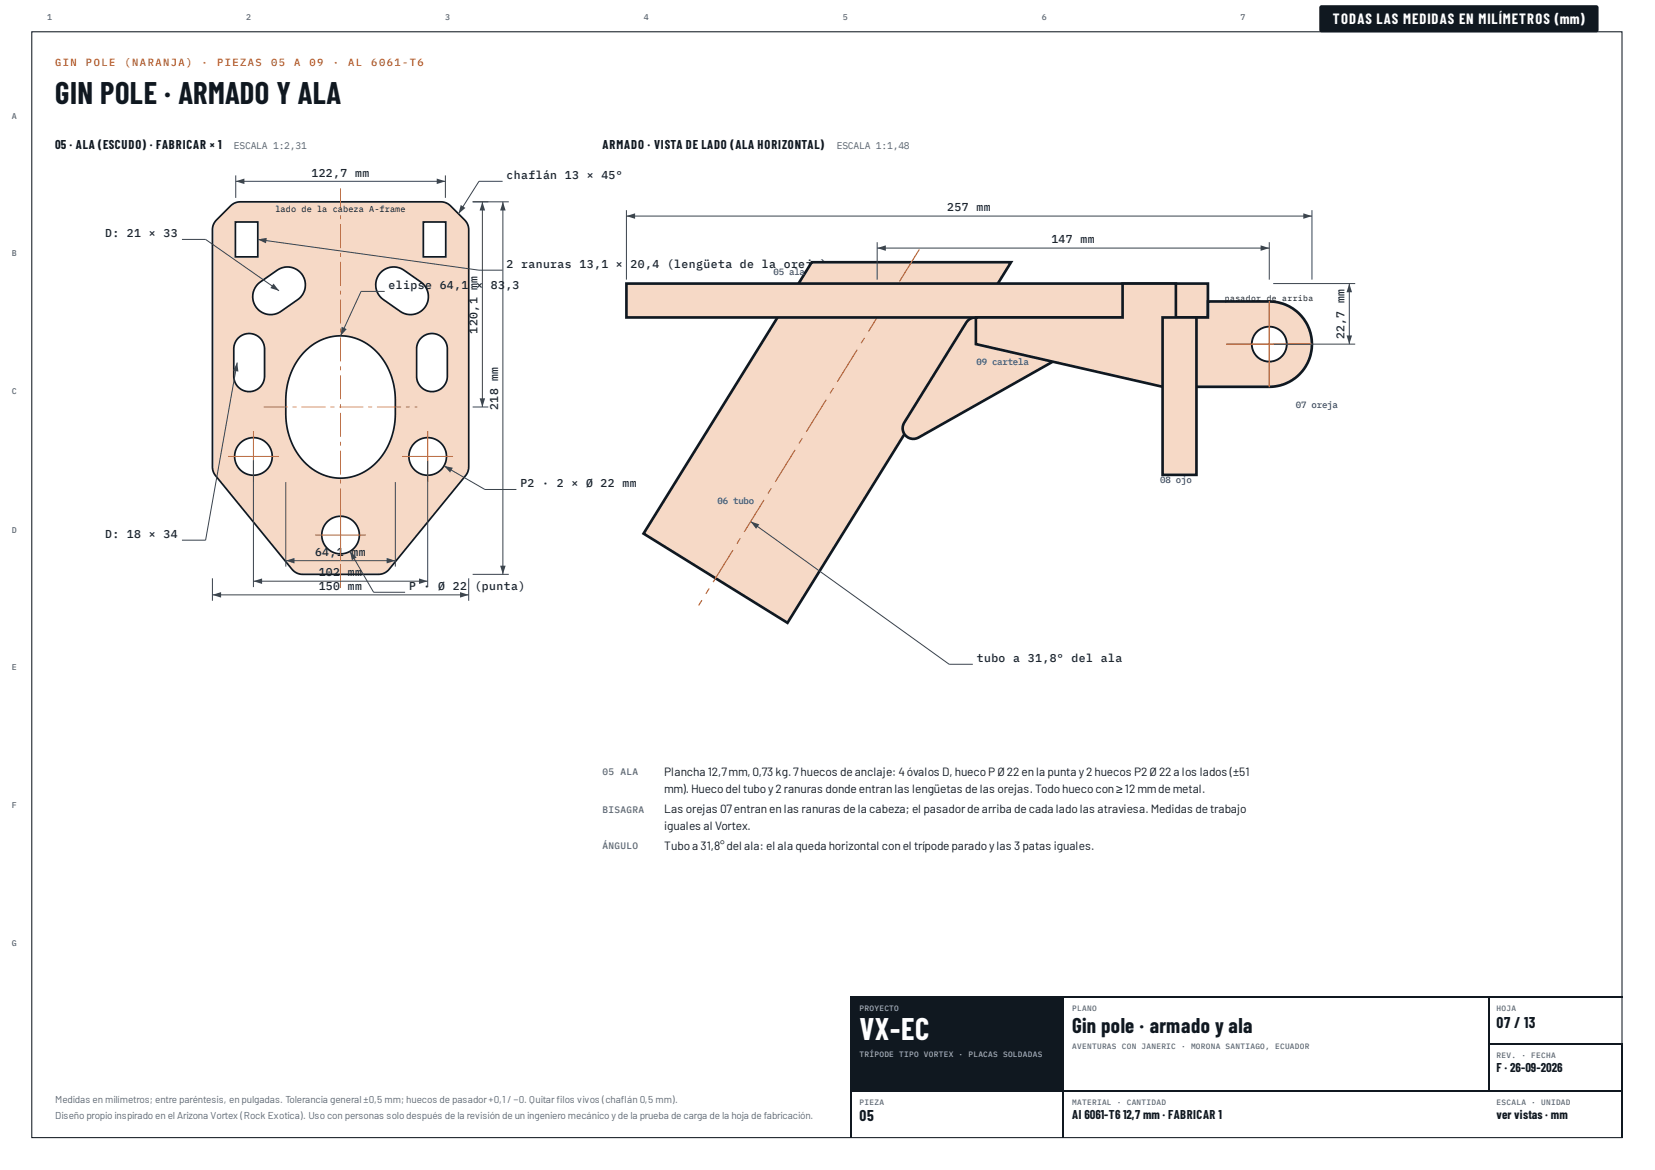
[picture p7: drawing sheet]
<svg xmlns="http://www.w3.org/2000/svg" width="420mm" height="297mm" viewBox="0 0 420 297" stroke-linecap="round" stroke-linejoin="round" font-family="sans-serif">
<path d="M8.1 8.1h403.7v280.7h-403.7z" fill="none" stroke="#101820" stroke-width=".26"/>
<path d="M54.9 55.9l3.7-3.7a3.5 3.5 0 0 1 2.4-1h50.9a3.5 3.5 0 0 1 2.5 1l3.6 3.7a3.5 3.5 0 0 1 1 2.4l-.1 60.9-.7 1.5-19.4 23.8a3.5 3.5 0 0 1-2.7 1.3h-19.3a3.5 3.5 0 0 1-2.7-1.3l-19.4-23.8-.7-1.5-.1-60.9a3.5 3.5 0 0 1 1-2.4zM60.5 85.8l-.7 1-.4 1.3v7.4a3.9 3.9 0 0 0 3.9 3.9 3.9 3.9 0 0 0 3.9-3.9v-6.9a3.9 3.9 0 0 0-2.4-3.6 3.9 3.9 0 0 0-4.3 .8zM65.4 72.2a4.6 4.6 0 0 0-.1 6.1 4.6 4.6 0 0 0 6 .7l4.3-2.9a4.6 4.6 0 0 0 1.1-6.4 4.6 4.6 0 0 0-6.3-1.1zM106.9 85.8l-.7 1-.4 1.3v7.4a3.9 3.9 0 0 0 3.9 3.9 3.9 3.9 0 0 0 3.9-3.9v-6.9a3.9 3.9 0 0 0-2.4-3.6 3.9 3.9 0 0 0-4.3 .8zM96.8 69a4.6 4.6 0 0 0 .5 7.1l4.3 2.9a4.6 4.6 0 0 0 6.4-1.1 4.6 4.6 0 0 0-1.2-6.3l-4.2-3a4.6 4.6 0 0 0-5.8 .4zM81.7 135.8a4.8 4.8 0 0 0 9.5 0 4.8 4.8 0 0 0-9.5 0zM59.6 115.9a4.8 4.8 0 0 0 9.5 0 4.8 4.8 0 0 0-9.5 0zM103.8 115.9a4.8 4.8 0 0 0 9.6 0 4.8 4.8 0 0 0-9.6 0zM107.5 56.4v8.8h5.7v-8.8zM59.8 56.4v8.8h5.7v-8.8zM77.3 89.3l-1.6 1.9-1.3 2.2-1 2.7-.6 2.8-.2 2.4 .1 5.9 .5 2.8 1 2.7 1.2 2.3 2.1 2.5 1.8 1.6 2.5 1.3 2.4 .8 2.5 .2 2.5-.3 2.4-.9 2.6-1.6 2.4-2.4 1.9-3 1.2-3.2 .6-3.4v-6.1l-.5-3.4-1.1-3.2-1.8-3.1-2.3-2.5-2.8-1.8-2.8-1-3.2-.2-3.1 .6-3 1.4z" fill-rule="evenodd" fill="#f6d9c6"/>
<g fill="none" stroke="#101820" stroke-width=".43">
<path d="M54.9 55.9l3.7-3.7a3.5 3.5 0 0 1 2.4-1h50.9a3.5 3.5 0 0 1 2.5 1l3.6 3.7a3.5 3.5 0 0 1 1 2.4l-.1 60.9-.7 1.5-19.4 23.8a3.5 3.5 0 0 1-2.7 1.3h-19.3a3.5 3.5 0 0 1-2.7-1.3l-19.4-23.8-.7-1.5-.1-60.9a3.5 3.5 0 0 1 1-2.4zM59.8 56.4h5.7v8.8h-5.7zM107.5 56.4h5.7v8.8h-5.7zM65.4 72.2l5-3.6a4.6 4.6 0 0 1 6.3 1.1 4.6 4.6 0 0 1-1.1 6.4l-4.3 2.9a4.6 4.6 0 0 1-6-.7 4.6 4.6 0 0 1 .1-6.1zM96.8 69a4.6 4.6 0 0 1 5.8-.4l4.2 3a4.6 4.6 0 0 1 1.2 6.3 4.6 4.6 0 0 1-6.4 1.1l-4.3-2.9a4.6 4.6 0 0 1-.5-7.1zM60.5 85.8a3.9 3.9 0 0 1 4.3-.8 3.9 3.9 0 0 1 2.4 3.6v6.9a3.9 3.9 0 0 1-3.9 3.9 3.9 3.9 0 0 1-3.9-3.9v-7.4l.4-1.3zM77.3 89.3l2.4-2 3-1.4 3.1-.6 3.2 .2 2.8 1 2.8 1.8 2.3 2.5 1.8 3.1 1.1 3.2 .5 3.4v6.1l-.6 3.4-1.2 3.2-1.9 3-2.4 2.4-2.6 1.6-2.4 .9-2.5 .3-2.5-.2-2.4-.8-2.5-1.3-1.8-1.6-2.1-2.5-1.2-2.3-1-2.7-.5-2.8-.1-5.9 .2-2.4 .6-2.8 1-2.7 1.3-2.2zM106.9 85.8a3.9 3.9 0 0 1 4.3-.8 3.9 3.9 0 0 1 2.4 3.6v6.9a3.9 3.9 0 0 1-3.9 3.9 3.9 3.9 0 0 1-3.9-3.9v-7.4l.4-1.3z"/>
<circle cx="64.3" cy="115.9" r="4.8"/>
<circle cx="108.6" cy="115.9" r="4.8"/>
<circle cx="86.5" cy="135.8" r="4.8"/>
</g>
<g fill="#e0621b">
<path d="M86.4 143.2h.2v6.1h-.2zM86.4 140.9h.2v1h-.2zM86.4 133.6h.2v6.1h-.2zM86.4 131.3h.2v1h-.2zM86.4 124h.2v6.1h-.2zM86.4 121.7h.2v1.1h-.2zM86.4 114.4h.2v6.1h-.2zM86.4 112.1h.2v1.1h-.2zM86.4 104.8h.2v6.1h-.2zM86.4 102.6h.2v1h-.2zM86.4 95.2h.2v6.1h-.2zM86.4 93h.2v1h-.2zM86.4 85.6h.2v6.2h-.2zM86.4 83.4h.2v1h-.2zM86.4 76h.2v6.2h-.2zM86.4 73.8h.2v1h-.2zM86.4 66.5h.2v6.1h-.2zM86.4 64.2h.2v1h-.2zM86.4 56.9h.2v6.1h-.2zM86.4 54.6h.2v1h-.2zM86.4 47.8h.2v5.6h-.2z"/>
<path d="M66.9 103.2h6.2v.2h-6.2zM74.3 103.2h1v.2h-1zM76.5 103.2h6.2v.2h-6.2zM83.9 103.2h1v.2h-1zM86.1 103.2h6.1v.2h-6.1zM93.5 103.2h1v.2h-1zM95.7 103.2h6.1v.2h-6.1zM103.1 103.2h1v.2h-1zM105.3 103.2h.7v.2h-.7z"/>
</g>
<path d="M53.9 146.8v5.7M53.9 151h65.1M119 146.8v5.7" fill="none" stroke="#39434d" stroke-width=".25"/>
<g fill="#39434d">
<path d="M116.8 150.3l2.2 .7-2.2 .7z"/>
<path d="M53.9 151l2.2-.7v1.4z"/>
</g>
<path d="M120 51.2h9.2M127.7 51.2v94.6M120 145.8h9.2" fill="none" stroke="#39434d" stroke-width=".25"/>
<g fill="#39434d">
<path d="M127.7 51.2l.7 2.2h-1.4z"/>
<path d="M127 143.6h1.4l-.7 2.2z"/>
</g>
<path d="M120 51.2h4M122.5 51.2v52.1M120 103.3h4" fill="none" stroke="#39434d" stroke-width=".25"/>
<g fill="#39434d">
<path d="M122.5 51.2l.7 2.2h-1.4z"/>
<path d="M121.8 101.1h1.4l-.7 2.2z"/>
</g>
<path d="M72.6 122.4v21.4M100.4 122.4v21.4M72.6 142.3h27.8" fill="none" stroke="#39434d" stroke-width=".25"/>
<g fill="#39434d">
<path d="M98.2 141.6l2.2 .7-2.2 .7z"/>
<path d="M72.6 142.3l2.2-.7v1.4z"/>
</g>
<path d="M91.7 74l-5.2 11.3" fill="none" stroke="#39434d" stroke-width=".25"/>
<path d="M86.8 83l1.2 .5-1.5 1.8z" fill="#39434d"/>
<path d="M91.7 74h6M60.2 92l-8 45.1" fill="none" stroke="#39434d" stroke-width=".25"/>
<path d="M60.2 92l.3 2.3-1.4-.2z" fill="#39434d"/>
<path d="M52.2 60.8l18.7 13M46.2 137.1h6" fill="none" stroke="#39434d" stroke-width=".25"/>
<path d="M69.5 72l1.4 1.8-2.3-.7z" fill="#39434d"/>
<path d="M46.2 60.8h6M88.9 140l6 10.4" fill="none" stroke="#39434d" stroke-width=".25"/>
<path d="M80 135.8h12.9M86.5 129.4v12.9" fill="none" stroke="#d9571a" stroke-width=".25"/>
<path d="M88.9 140l1.7 1.5-1.3 .7z" fill="#39434d"/>
<path d="M112.7 118.3l10.4 6M94.9 150.4h8" fill="none" stroke="#39434d" stroke-width=".25"/>
<path d="M57.9 115.9h12.9M64.3 109.4v12.9M102.2 115.9h12.8M108.6 109.4v12.9" fill="none" stroke="#d9571a" stroke-width=".25"/>
<path d="M112.7 118.3l2.3 .5-.7 1.2z" fill="#39434d"/>
<path d="M64.3 116.9v32.1M108.6 116.9v32.1M123.1 124.3h8M64.3 147.5h44.3" fill="none" stroke="#39434d" stroke-width=".25"/>
<g fill="#39434d">
<path d="M106.4 146.8l2.2 .7-2.2 .7z"/>
<path d="M64.3 147.5l2.2-.7v1.4z"/>
</g>
<path d="M65.5 60.8l56.1 7.8" fill="none" stroke="#39434d" stroke-width=".25"/>
<path d="M65.5 60.8l2.2-.4-.2 1.4z" fill="#39434d"/>
<path d="M121.6 46l-5.2 8.3M121.6 68.6h6" fill="none" stroke="#39434d" stroke-width=".25"/>
<path d="M117 52l1.2 .8-1.8 1.5z" fill="#39434d"/>
<path d="M59.9 46h53.2M59.9 44.5v5.7M113.1 44.5v5.7M121.6 46h6" fill="none" stroke="#39434d" stroke-width=".25"/>
<g fill="#39434d">
<path d="M110.9 45.3l2.2 .7-2.2 .7z"/>
<path d="M59.9 46l2.2-.7v1.4z"/>
</g>
<path d="M206.1 66.6h50.6l-56.8 91.5-36.5-22.6z" fill="#f6d9c6"/>
<path d="M206.1 66.6h50.6l-56.8 91.5-36.5-22.6z" fill="none" stroke="#101820" stroke-width=".68" stroke-linecap="butt"/>
<path d="M233.3 63.2l.2 .2-5 8.1-.2-.1zM227.3 73l.2 .1-.8 1.4-.3-.2zM225.4 76l.3 .1-5.1 8.1-.2-.1zM219.4 85.7l.2 .2-.8 1.3-.3-.1zM217.5 88.7l.3 .1-5.1 8.2-.2-.2zM211.5 98.4l.2 .2-.8 1.3-.3-.1zM209.6 101.4l.3 .2-5.1 8.1-.2-.2zM203.6 111.2l.2 .1-.8 1.4-.2-.2zM201.7 114.1l.3 .2-5 8.1-.3-.2zM195.7 123.9l.3 .1-.9 1.4-.2-.2zM193.9 126.8l.2 .2-5 8.1-.3-.1zM187.8 136.6l.3 .1-.9 1.4-.2-.2zM186 139.6l.2 .1-5 8.1-.3-.1zM179.9 149.3l.3 .2-.9 1.3-.2-.1zM178.1 152.3l.2 .1-.8 1.4-.2-.2z" fill="#e0621b"/>
<path d="M245.7 81.4a2.73 2.73 0 0 1 1.9-.8h27.3a2.71 2.71 0 0 1 2.7 2.7 3.2 3.2 0 0 1-1.4 3.5l-43 24.3a2.71 2.71 0 0 1-3.3-.5 2.71 2.71 0 0 1-.3-3.3z" fill-rule="evenodd" fill="#f6d9c6"/>
<path d="M245.7 81.4a2.73 2.73 0 0 1 1.9-.8h27.3a2.71 2.71 0 0 1 2.7 2.7 3.2 3.2 0 0 1-1.4 3.5l-43 24.3a2.71 2.71 0 0 1-3.3-.5 2.71 2.71 0 0 1-.3-3.3z" fill="none" stroke="#101820" stroke-width=".68" stroke-linecap="butt"/>
<path d="M159 72h147.7v8.6h-147.7z" fill="#f6d9c6"/>
<path d="M159 72h147.7v8.6h-147.7z" fill="none" stroke="#101820" stroke-width=".68" stroke-linecap="butt"/>
<path d="M247.8 80.6h37.2v-8.6h13.6v8.6h8.1v-4.1h15.6a10.8 10.8 0 0 1 10.8 10.9 10.8 10.8 0 0 1-10.8 10.8h-27.1l-47.4-10.8z" fill-rule="evenodd" fill="#f6d9c6"/>
<path d="M247.8 80.6h37.2v-8.6h13.6v8.6h8.1v-4.1h15.6a10.8 10.8 0 0 1 10.8 10.9 10.8 10.8 0 0 1-10.8 10.8h-27.1l-47.4-10.8z" fill="none" stroke="#101820" stroke-width=".68" stroke-linecap="butt"/>
<circle cx="322.3" cy="87.4" r="4.4" fill="#fff"/>
<circle cx="322.3" cy="87.4" r="4.4" fill="none" stroke="#101820" stroke-width=".48"/>
<path d="M322.3 76.4v21.9M311.3 87.4h21.9" fill="none" stroke="#d9571a" stroke-width=".35"/>
<path d="M295.2 80.6h8.6v39.9h-8.6z" fill="#f6d9c6"/>
<path d="M295.2 80.6h8.6v39.9h-8.6z" fill="none" stroke="#101820" stroke-width=".68" stroke-linecap="butt"/>
<path d="M159 53.4v17.6M159 54.9h174.1M333.1 53.4v17.6" fill="none" stroke="#39434d" stroke-width=".25"/>
<g fill="#39434d">
<path d="M330.9 54.2l2.2 .7-2.2 .6z"/>
<path d="M159 54.9l2.2-.7v1.3z"/>
</g>
<path d="M222.7 61.5v9.5M222.7 63h99.6M322.3 61.5v9.5" fill="none" stroke="#39434d" stroke-width=".25"/>
<g fill="#39434d">
<path d="M320.1 62.3l2.2 .7-2.2 .7z"/>
<path d="M222.7 63l2.2-.7v1.4z"/>
</g>
<path d="M323.3 72h20.8M342.6 72v15.4M323.3 87.4h20.8" fill="none" stroke="#39434d" stroke-width=".25"/>
<g fill="#39434d">
<path d="M342.6 72l.7 2.2h-1.4z"/>
<path d="M341.9 85.2h1.4l-.7 2.2z"/>
</g>
<path d="M190.6 132.4l50.4 36.2" fill="none" stroke="#39434d" stroke-width=".25"/>
<path d="M190.6 132.4l2.2 .7-.8 1.1z" fill="#39434d"/>
<path d="M241 168.6h6" fill="none" stroke="#39434d" stroke-width=".25"/>
<path d="M215.9 253.1h196.1M216 252.9v36" fill="none" stroke="#101820" stroke-width=".26"/>
<path d="M216.2 253.2h53.9v23.8h-53.9z" fill="#101820"/>
<path d="M270 253.2v35.7M378 253.2v23.8M216.2 276.9h195.8M378.1 265h33.9M411.8 265.1v23.8" fill="none" stroke="#101820" stroke-width=".26"/>
<path d="M335.1 1.5l.5-.2h69.7l.4 .2 .2 .4v5.7l-.2 .4-.4 .2h-69.7l-.5-.2-.1-.4v-5.7z" fill="#101820"/>
<text font-size="7.8" fill="#101820" x="14" y="26.5">GIN POLE · ARMADO Y ALA</text>
<text font-size="7.8" fill="#fff" x="218.3" y="264.1">VX-EC</text>
<text font-size="5.3" fill="#101820" x="272.3" y="262.2">Gin pole · armado y ala</text>
<g font-size="3.9" fill="#101820">
<text x="380" y="260.9">07 / 13</text>
<text x="218.3" y="284.7">05</text>
</g>
<text font-size="3.7" fill="#fff" x="338.4" y="6.1">TODAS LAS MEDIDAS EN MILÍMETROS (mm)</text>
<g font-size="3.2" fill="#101820">
<text x="14" y="37.8">05 · ALA (ESCUDO) · FABRICAR × 1</text>
<text x="153" y="37.8">ARMADO · VISTA DE LADO (ALA HORIZONTAL)</text>
<text x="380" y="272.3">F · 26-09-2026</text>
<text x="272.3" y="284.2">Al 6061-T6</text>
<text x="285.1" y="284.2">12,7 mm · FABRICAR 1</text>
<text x="380" y="284.2">ver vistas · mm</text>
</g>
<g font-size="3" fill="#101820">
<text x="168.6" y="197.1">Plancha 12,7mm, 0,73 kg.7huecos deanclaje: 4óvalos D, huecoP Ø22enla punta y2huecos P2Ø22a los lados (±51</text>
<text x="168.6" y="201.3">mm).Huecodel tuboy2ranuras dondeentranlas lengüetas delas orejas.Todohuecocon≥ 12mmdemetal.</text>
<text x="168.6" y="206.4">Las orejas 07entranenlas ranuras dela cabeza; el pasadordearriba decada ladolas atraviesa.Medidas detrabajo</text>
<text x="168.6" y="210.6">iguales al Vortex.</text>
<text x="168.6" y="215.9">Tuboa 31,8°del ala: el ala queda horizontal conel trípodeparadoylas 3 patas iguales.</text>
</g>
<g font-size="2.9" fill="#1a2530">
<text x="79.1" y="44.8">122,7 mm</text>
<text x="128.6" y="45.4">chaflán 13 × 45°</text>
<text x="240.5" y="53.7">257 mm</text>
<text x="26.7" y="60.2">D: 21 × 33</text>
<text x="266.9" y="61.8">147 mm</text>
<text x="128.6" y="68">2 ranuras 13,1 ×</text>
<text x="160.1" y="68">20,4 (lengüeta de la oreja)</text>
<text x="98.7" y="73.4">elipse 64,1</text>
<text x="120.9" y="73.4">×</text>
<text x="124.6" y="73.4">83</text>
<text x="128.3" y="73.4">,3</text>
<text x="121.3" y="84.7" transform="rotate(-90 121.3 84.7)">120,1 mm</text>
<text x="341.4" y="86.2" transform="rotate(-90 341.4 86.2)">22,7 mm</text>
<text x="126.5" y="104.1" transform="rotate(-90 126.5 104.1)">218 mm</text>
<text x="132.1" y="123.7">P2 · 2 × Ø 22 mm</text>
<text x="26.7" y="136.5">D: 18 × 34</text>
<text x="80" y="141.1">64,1</text>
<text x="89.2" y="141.1">mm</text>
<text x="80.9" y="149.8">150 mm</text>
<text x="80.9" y="146.3">102</text>
<text x="88.3" y="146.3">mm</text>
<text x="103.9" y="149.7">P · Ø 22</text>
<text x="120.5" y="149.7">(punta)</text>
<text x="248" y="168">tubo a 31,8° del ala</text>
</g>
<g font-size="2.6" fill="#e0621b">
<text x="14" y="16.7">GIN</text>
<text x="21.8" y="16.7">POLE</text>
<text x="31.6" y="16.7">(NARANJA)</text>
<text x="51.2" y="16.7">·</text>
<text x="55.1" y="16.7">PIEZAS</text>
<text x="68.8" y="16.7">05</text>
<text x="74.7" y="16.7">A</text>
<text x="78.6" y="16.7">09</text>
<text x="84.5" y="16.7">·</text>
<text x="88.4" y="16.7">AL</text>
<text x="94.3" y="16.7">6061-T6</text>
</g>
<g font-size="2.5" fill="#5b6875">
<text x="59.4" y="37.8">ESCALA 1:2,31</text>
<text x="212.5" y="37.8">ESCALA 1:1,48</text>
<text x="14" y="279.9">Medidas en milímetros; entre paréntesis, en pulgadas. Tolerancia general ±0,5 mm; huecos de pasador+0,1 / −0. Quitarflos vivos (chafán 0,5 mm).</text>
<text x="141.3" y="279.9">i</text>
<text x="157.7" y="279.9">l</text>
<text x="14" y="284.2">Diseño propio inspirado en el Arizona Vortex (Rock Exotica). Uso con personas solo después de la revisión de un ingeniero mecánico yde la prueba de carga de la hoja de fabricación.</text>
</g>
<g font-size="2.4" fill="#5b6875">
<text x="153" y="196.9">05 ALA</text>
<text x="153" y="206.4">BISAGRA</text>
<text x="153" y="215.6">ÁNGULO</text>
</g>
<g font-size="2.3" fill="#1646a8">
<text x="196.4" y="69.8">05 ala</text>
<text x="247.9" y="92.8">09 cartela</text>
<text x="329" y="103.6">07 oreja</text>
<text x="294.6" y="122.6">08 ojo</text>
<text x="182.2" y="128">06 tubo</text>
</g>
<text font-size="2.2" fill="#101820" x="69.9" y="53.8">lado de la cabeza A-frame</text>
<g font-size="2.1" fill="#5b6875">
<text x="12" y="5">1</text>
<text x="62.5" y="5">2</text>
<text x="113" y="5">3</text>
<text x="163.5" y="5">4</text>
<text x="214" y="5">5</text>
<text x="264.5" y="5">6</text>
<text x="315" y="5">7</text>
<text x="365.5" y="5">8</text>
<text x="3" y="30.2">A</text>
<text x="3" y="65.1">B</text>
<text x="3" y="100">C</text>
<text x="3" y="135.2">D</text>
<text x="3" y="170.1">E</text>
<text x="3" y="205.1">F</text>
<text x="3" y="240.2">G</text>
</g>
<g font-size="2" fill="#101820">
<text x="311" y="76.5">pasador</text>
<text x="321.6" y="76.5">d</text>
<text x="322.9" y="76.5">e</text>
<text x="325.6" y="76.5">arriba</text>
</g>
<g font-size="2" fill="#9fb0c1">
<text x="218.3" y="256.6">PROYECTO</text>
<text x="218.3" y="268.3">TRÍPODE TIPO VORTEX · PLACAS SOLDADAS</text>
</g>
<g font-size="2" fill="#5b6875">
<text x="272.3" y="256.6">PLANO</text>
<text x="380" y="256.6">HOJA</text>
<text x="272.3" y="266.2">AVENTURAS CON JANERIC · MORONA SANTIAGO, ECUADOR</text>
<text x="380" y="268.6">REV. · FECHA</text>
<text x="218.3" y="280.5">PIEZA</text>
<text x="272.3" y="280.5">MATERIAL · CANTIDAD</text>
<text x="380" y="280.5">ESCALA · UNIDAD</text>
</g>
</svg>
